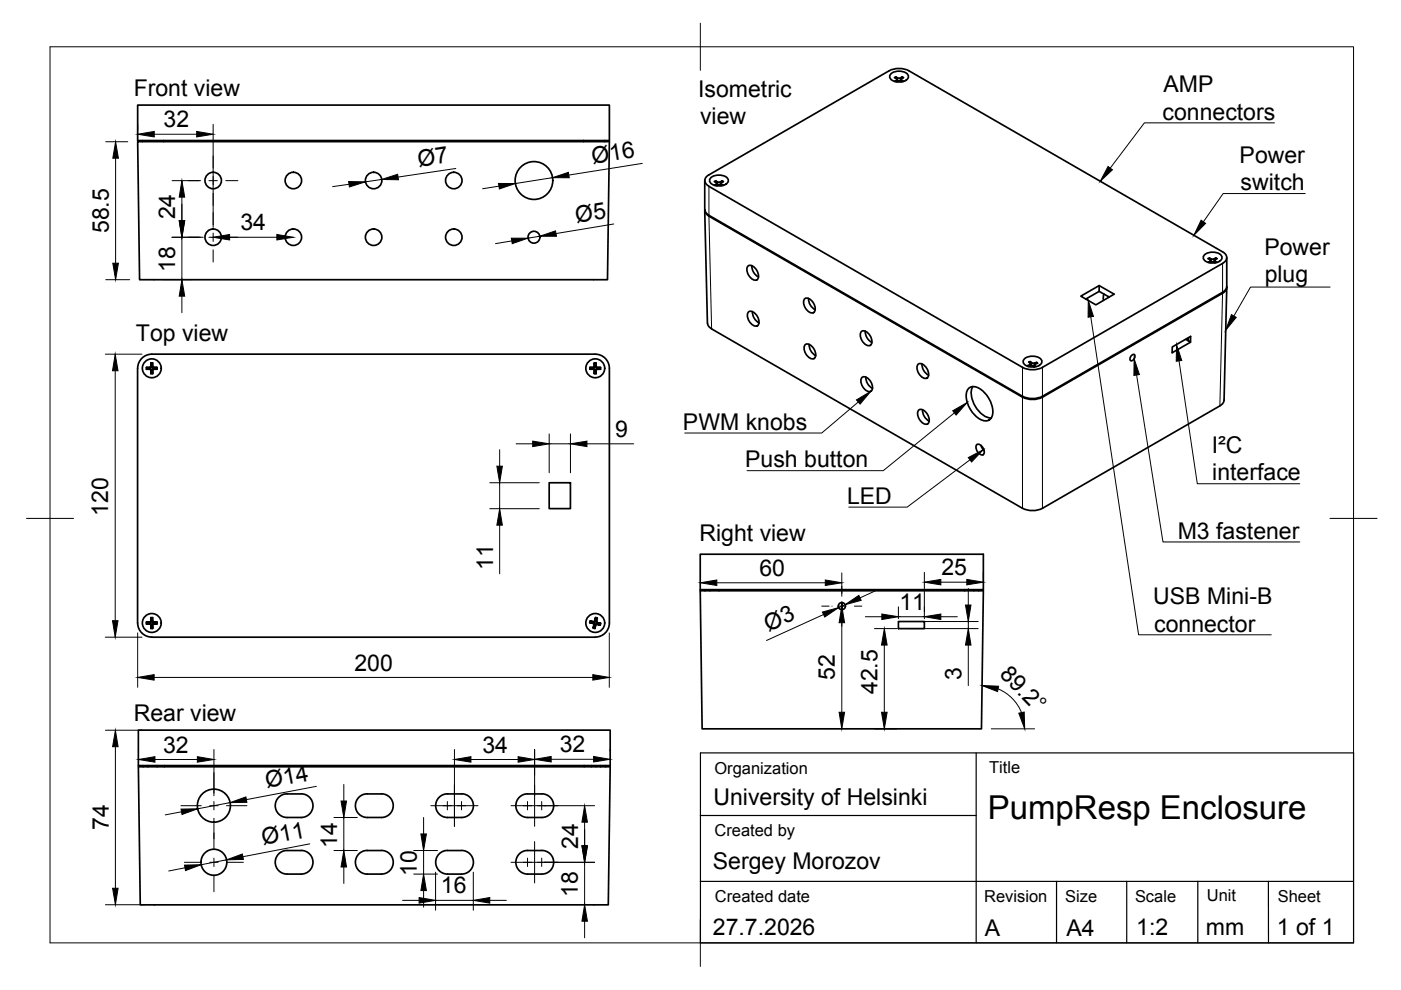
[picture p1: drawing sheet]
<svg xmlns="http://www.w3.org/2000/svg" width="297mm" height="210mm" viewBox="0 0 297 210" stroke-linecap="round" stroke-linejoin="round" font-family="sans-serif">
<!-- layer: Visible -->
<g fill="none" stroke="#000" stroke-width=".36">
<path d="M188.8 15.7a2.63 2.63 0 0 1 3.8 .4 1.63 1.63 0 0 1-2 1.3 1.63 1.63 0 0 1-2-1.3zM189.9 16.3l-.2 .2 .4 .2M190 17.3l.5-.2 .7 .2M190.1 17l-.4 .3M190.1 16.7v.3M190.2 16.8v.4M190.2 17l.1 .2M191 17l-.1 .2M191.1 16.8l-.1 .4M191.2 17l.3 .3M191.2 16.7v.3M191.3 16.3l-.8 .3-.6-.3 .2 .4"/>
<path d="M191.3 16.3l.3 .2-.5 .2zM29.2 30h100l-.4 29.3h-99.2zM29.2 22.3h100v7.5h-100zM30.2 29.8v.2M34.7 29.8v.2M123.7 29.8v.2M128.2 29.8v.2M149.4 38.3v6.1a1.57 1.57 0 0 0 .9 1.2l66.5 38.4a4.7 4.7 0 0 0 4.2 0l38.2-22a1.49 1.49 0 0 0 .9-1.3v-6.1M150.3 37.1l38.2-22.1a4.7 4.7 0 0 1 4.2 0l66.5 38.4a1.28 1.28 0 0 1 .9 1.2 1.28 1.28 0 0 1-.9 1.2M150.3 37.1a1.29 1.29 0 0 0-.9 1.2 1.29 1.29 0 0 0 .9 1.2l66.5 38.4a4.7 4.7 0 0 0 4.2 0l38.2-22M150.6 37.8a2.63 2.63 0 0 1 3.8 .3 1.63 1.63 0 0 1-2 1.3 1.63 1.63 0 0 1-1.9-1.3zM151.7 38.3l-.2 .2 .5 .4-.4 .4"/>
<path d="M152 39l.1 .2M152 38.9v.4M152.1 38.6l-.4-.3 .2 .4M152.1 39.2l-.3 .2M152.2 39.2h.5M152.7 39.2l.3 .2M152.8 39v.2M152.8 38.9v.4M153 38.7l-.1 .2 .4 .4M153.1 38.3l-.6 .3h-.3M153.1 38.3l-.1 .4M153.1 38.3l.3 .2-.4 .2"/>
<path d="M149.4 44.7l.6 23.8a1.51 1.51 0 0 0 .9 1.2M149.4 44.5a1.44 1.44 0 0 0 .9 1.3M150.3 45.8l66.5 38.4M158.7 56.3a1.93 1.93 0 0 1 2.1 2 .82 .82 0 0 1-.3 1 .82 .82 0 0 1-1.1-.2 2.38 2.38 0 0 1-.9-2.5zM159.4 56.3a2.64 2.64 0 0 0 1.4 2.4M255.3 54.1a2.63 2.63 0 0 1 3.8 .3 1.63 1.63 0 0 1-2 1.4 1.63 1.63 0 0 1-2-1.4zM256.4 54.7l-.3 .1 .5 .3-.2-.4 .6 .3 .8-.3M256.5 55.7l.5-.2 .7 .2M256.6 55.4l-.4 .3M256.6 55v.4M256.7 55.2v.4M256.7 55.4l.1 .2"/>
<path d="M257.5 55.4l-.1 .2M257.5 55.2v.4M257.6 55.4l.4 .3M257.8 54.7l.2 .1-.5 .3 .1 .3M257.8 54.7l-.2 .4M29.2 78.1v54M29.2 78.1a2.99 2.99 0 0 1 3-3h94a2.99 2.99 0 0 1 3 3v54a2.99 2.99 0 0 1-3 3M31 77.9v.4M31.7 78.2l-.7 .1h.8l.2 .4M31.7 78.2h.2l.2 .3-.1 .7v-.5M31.9 77.9v.4M31.9 77.9l-.2 .1"/>
<path d="M32 77.5v-.6v.9M32 76.9h.4l-.1 .7M32 79.2h.4M32 77.8h.3M32 78.4h.3M32 77.5l-.2 .4h-.8l.7 .1M32 77.8l-.1 .1M32.3 78.6v-.2l.3-.2 .7 .1h-.7l-.2 .2v.7l-.1-.6M32.3 77.6l.1 .2M32.3 77.8l.2 .1M32.4 77.5l.2 .4h.7h-.8M32.4 76.9v.6"/>
<path d="M32.4 77.9v.4M33.3 77.9v.4M125.1 77.9v.4M125.9 77.9v.4M126 77.5v-.6l.1 .7M126 76.9h.4v.9M126 79.2h.4M126 77.8h.4M126 78.4h.4M126 77.5l-.2 .4h-.7h.8M126 77.8l-.1 .1M126.1 78.6l-.1 .6v-.5"/>
<path d="M126.1 77.6l-.1 .2M126.1 78.6l-.2-.4-.8 .1h.7l.2 .4M126.4 77.8l.1 .1M126.4 76.9v.6M126.4 77.5l.2 .4h.7l-.6 .1M126.5 77.9v.4M126.5 77.9l.2 .1M126.7 78.2l-.3 .2v.8v-.7l.4-.2h.5l-.6-.1M127.3 77.9v.4M150.9 69.7l65.9 38.1a4.7 4.7 0 0 0 4.2 0l37.6-21.7M158.8 66.1a1.93 1.93 0 0 1 2.1 1.9 .82 .82 0 0 1-.3 1.1 .82 .82 0 0 1-1.1-.2 2.38 2.38 0 0 1-.9-2.6zM159.5 66.1a2.64 2.64 0 0 0 1.4 2.4"/>
<path d="M170.7 63.3a1.93 1.93 0 0 1 2.1 1.9 .82 .82 0 0 1-.3 1.1 .82 .82 0 0 1-1.1-.2 2.38 2.38 0 0 1-.9-2.6zM170.8 73a1.93 1.93 0 0 1 2.1 2 .82 .82 0 0 1-.3 1 .82 .82 0 0 1-1.1-.2 2.38 2.38 0 0 1-.9-2.6zM171.4 63.3a2.64 2.64 0 0 0 1.4 2.4M171.6 73a2.64 2.64 0 0 0 1.4 2.4M182.7 70.2a1.93 1.93 0 0 1 2.2 2 .82 .82 0 0 1-.4 1 .82 .82 0 0 1-1-.2 2.38 2.38 0 0 1-1-2.5zM182.9 80a1.93 1.93 0 0 1 2.1 1.9 .82 .82 0 0 1-.4 1.1 .82 .82 0 0 1-1-.2 2.38 2.38 0 0 1-1-2.6zM183.5 70.2a2.64 2.64 0 0 0 1.4 2.4M183.6 80a2.64 2.64 0 0 0 1.4 2.3M194.8 77.2a1.93 1.93 0 0 1 2.1 1.9 .82 .82 0 0 1-.4 1.1 .82 .82 0 0 1-1-.2 2.38 2.38 0 0 1-1-2.6zM195.5 77.2a2.64 2.64 0 0 0 1.4 2.3M217.1 76.2a2.63 2.63 0 0 1 3.8 .3 1.63 1.63 0 0 1-2 1.3 1.63 1.63 0 0 1-2-1.3zM218.4 76.7l-.3 .1 .3 .3"/>
<path d="M218.4 77l.1 .3-.7 .2 .2 .2M218.5 77.1v.4M218.5 77.5l-.5 .2M219.3 77l.5-.2-.2 .3M219.3 77h-.4l-.5-.3 .3 .8M219.3 77.4v.4l-.4-.3h-.4M219.8 76.8l.2 .2-.7 .4 .3 .3M233 60.6l3.2 1.8-3.9 2.2-3.1-1.8 3.8-2.2v1.2l-2.8 1.6M233 61.8l2.2 1.2M234.1 62.3l-.2 .6 .1 .8M235 62.9v.2M239.9 75.4l.6-.2a.87 .87 0 0 1-.8 1.3 .75 .75 0 0 1 .2-1.1z"/>
<path d="M252 72.3l.4 .3v-1.3l-3.9 2.3v1.2l3.9-2.2M252 71.6v.7l-.6-.4M260.1 60.8a1.44 1.44 0 0 1-.9 1.4l-38.2 22M260.1 61l-.6 23.8a1.51 1.51 0 0 1-.9 1.2M194.9 86.9a1.93 1.93 0 0 1 2.1 1.9 .82 .82 0 0 1-.3 1.1 .82 .82 0 0 1-1.1-.2 2.38 2.38 0 0 1-.9-2.6zM195.6 86.9a2.64 2.64 0 0 0 1.4 2.4M205.3 82.5a2.02 2.02 0 0 1 2.9 .2 5.8 5.8 0 0 1 2.1 5.6 1.64 1.64 0 0 1-2.6 .6 5.8 5.8 0 0 1-2.7-6zM206.2 82a4.9 4.9 0 0 0 1.4 5.3 3.6 3.6 0 0 0 2.6 1.3M207.2 94.2a1.47 1.47 0 0 1 1.2 2.2 1.47 1.47 0 0 1-1.2-2.2zM208 94.5l.7 1.1M208.5 95.2l-.1 .2M216.8 84.2a4.7 4.7 0 0 0 4.2 0"/>
<path d="M116.4 102.4h4.5v5.4h-4.5zM148.5 117.5h60v7.5h-60zM29.2 132.1a2.99 2.99 0 0 0 3 3M31 131.9v.4M31.6 132.3l.4 .4M31.7 132.2l-.7 .1h.6M31.7 132.2h.2M31.9 131.9v.4M31.9 131.9l-.2 .1M31.9 132.2l.1 .2M32 131.5v-.5v.6M32 131h.4l-.1 .6"/>
<path d="M32 133.3h.4M32 131.8h.3M32 132.4h.3M32 131.5l-.2 .4h-.8l.7 .1M32 132.4l.1 .2M32 131.8l-.1 .1M32 132.6v.7v-.6M32.1 131.6l-.1 .2M32.2 135.1h94M32.3 131.6l.1 .2M32.3 131.8l.2 .1M32.4 132.4l-.1 .2"/>
<path d="M32.4 131v.7l.4 .2h.5l-.6 .1M32.4 131.9v.4M32.5 132.2l-.2 .2M32.5 131.9l.2 .1M32.7 132.2l.6 .1h-.6M32.7 132.2h-.2M32.8 132.3l-.4 .2v.8l-.1-.7M33.3 131.9v.4M125.1 131.6l-.1 .4M125.7 132.1l-.7-.1 .6 .1 .3 .3-.1 .8 .2-.8-.1-.2M125.8 133.2l.3 .1M126 131.9l-.1 .3-.2-.1"/>
<path d="M126 132.3l.3 .1M126.1 131.8l.3 .1M126.2 131.6l-.1 .2h-.4M126.2 131.6l.1-.7-.1 .6-.3 .3-.8-.2 .6 .3M126.3 130.9l.3 .1-.2 .6M126.3 132.4l.3-.1 .7 .2-.8-.1-.2 .3M126.3 132.4l-.2 .9 .2-.6M126.4 131.9l.2 .1 .8 .2-.6-.2M126.4 131.6v.3M126.5 132l-.1 .3M126.5 131.6l.3 .4M126.6 131l-.1 .6"/>
<path d="M127.4 132.2l-.1 .3M148.5 125.3h60l-.4 29.2h-59.2zM149.5 125v.3M150.5 125v.3M152.4 125v.3M178.5 129.3v-1.5v1.5M190.5 131.8h5.5v1.5h-5.5zM204.5 125v.3M206.5 125v.3M207.5 125v.3M29.3 154.8h100.1v7.5h-100.1zM29.3 162.6h100.1l-.4 29.2h-99.3z"/>
<path d="M30.3 162.3v.3M31.4 162.3v.3M33.3 162.3v.3M34.8 162.3v.3M60.9 168.3h2.9M60.9 168.3a2.51 2.51 0 0 0-2.5 2.5 2.51 2.51 0 0 0 2.5 2.5h2.9M63.8 168.3a2.51 2.51 0 0 1 2.6 2.5 2.51 2.51 0 0 1-2.6 2.5M77.9 168.3h3M77.9 168.3a2.51 2.51 0 0 0-2.5 2.5 2.51 2.51 0 0 0 2.5 2.5h3M80.9 168.3a2.51 2.51 0 0 1 2.5 2.5 2.51 2.51 0 0 1-2.5 2.5M94.9 168.3h3M94.9 168.3a2.51 2.51 0 0 0-2.5 2.5 2.51 2.51 0 0 0 2.5 2.5h3a2.51 2.51 0 0 0 2.5-2.5 2.51 2.51 0 0 0-2.5-2.5"/>
<path d="M111.9 168.3h3M111.9 168.3a2.51 2.51 0 0 0-2.5 2.5 2.51 2.51 0 0 0 2.5 2.5M114.9 168.3a2.51 2.51 0 0 1 2.5 2.5 2.51 2.51 0 0 1-2.5 2.5h-3M123.9 162.3v.3M125.4 162.3v.3M127.3 162.3v.3M128.4 162.3v.3M63.8 180.3h-2.9a2.51 2.51 0 0 0-2.5 2.5 2.51 2.51 0 0 0 2.5 2.5h2.9M63.8 180.3a2.51 2.51 0 0 1 2.6 2.5 2.51 2.51 0 0 1-2.6 2.5M80.9 180.3h-3a2.51 2.51 0 0 0-2.5 2.5 2.51 2.51 0 0 0 2.5 2.5h3M80.9 180.3a2.51 2.51 0 0 1 2.5 2.5 2.51 2.51 0 0 1-2.5 2.5M93.3 180.9l1-.5 3.6-.1a2.51 2.51 0 0 1 2.5 2.5 2.51 2.51 0 0 1-2.5 2.5h-3a2.51 2.51 0 0 1-2.4-1.6 2.51 2.51 0 0 1 .8-2.8z"/>
<path d="M111.9 180.3h3a2.51 2.51 0 0 1 2.5 2.5 2.51 2.51 0 0 1-2.5 2.5h-3M111.9 180.3a2.51 2.51 0 0 0-2.5 2.5 2.51 2.51 0 0 0 2.5 2.5"/>
<circle cx="45.2" cy="38.3" r="1.75"/>
<circle cx="62.2" cy="38.3" r="1.75"/>
<circle cx="79.2" cy="38.3" r="1.75"/>
<circle cx="96.2" cy="38.3" r="1.75"/>
<circle cx="113.2" cy="38.3" r="4"/>
<circle cx="45.2" cy="50.3" r="1.75"/>
<circle cx="62.2" cy="50.3" r="1.75"/>
<circle cx="79.2" cy="50.3" r="1.75"/>
<circle cx="96.2" cy="50.3" r="1.75"/>
<circle cx="113.2" cy="50.3" r="1.26"/>
<circle cx="32.2" cy="78.1" r="2"/>
<circle cx="126.2" cy="78.1" r="2"/>
<circle cx="32.2" cy="132.1" r="2"/>
<circle cx="126.2" cy="132.1" r="2"/>
<circle cx="178.5" cy="128.5" r=".75"/>
<circle cx="45.3" cy="170.8" r="3.5"/>
<circle cx="45.4" cy="182.8" r="2.75"/>
</g>
<!-- layer: Visible Narrow -->
<g fill="none" stroke="#000" stroke-width=".21">
<path d="M190.1 17v.3M190.3 16.5v.7M190.9 16.5v.7M191.2 17l-.1 .3M150.3 39.5v6.1M151.9 39v.3M152.1 38.6v.6M152.7 38.6v.6M153 39l-.1 .3M150.3 45.8l.6 23.9M256.6 55.4v.3M256.8 54.9v.6"/>
<path d="M257.4 54.9v.6M257.6 55.4v.3M259.2 55.9v6.1M216.8 77.9v6.1M218.3 77.4v.2M218.8 76.9l-.1 .6M219.3 77v.7M219.4 77.5l-.1 .3M221 77.9v6.1M259.2 62.2l-.6 23.9M216.8 84.2v23.6M221 84.2v23.6"/>
</g>
<!-- layer: BORDER -->
<path d="M10.6 9.9h276.4v190h-276.4zM148.5 4.9v10M5.6 109.9h10M282 109.9h10M148.5 194.9v10" fill="none" stroke="#000" stroke-width=".21"/>
<!-- layer: TITLEBLOCK -->
<path d="M207 159.6v40.3M287 159.6v40.3h-138.5M287 159.6h-138.5v40.3M148.5 172.9h58.5M148.5 186.9h138.5M224 186.9v13M238.9 186.9v13M254 186.9v13M268.9 186.9v13" fill="none" stroke="#000" stroke-width=".25"/>
<!-- layer: FD_Dimensions -->
<g fill="none" stroke="#000" stroke-width=".21">
<path d="M22.4 30h4.7M24.5 33.5v22.3M29.2 26.4v1.3M32.7 28.5h9M36.5 38.3h5.7M45.2 26.4v21.8M74 39.1l-3.5 .5M80.9 38.1l-3.4 .5M96.6 35.7l-12.2 1.8M105.8 39.5l-3.5 .5M117.1 37.7l-7.9 1.2M136.2 34.6l-15.6 2.5"/>
<path d="M22.4 59.3h5.1M34.7 59.3h6M36.5 50.3h6.6M38.6 41.8v5M38.6 50.3v9M48.7 50.3h10M108.5 51.1l-3.4 .6M114.4 50.1l-2.4 .4M130.1 47.5l-12.2 2M22.3 75.1h7.8M24.4 78.6v53M38.6 62.8v3.5"/>
<path d="M105.9 95.3v3.5M109.4 94.1h3.5M116.4 92v8.2M116.4 94.1h4.5M120.9 92v8.2M124.4 94.1h9.9M103.8 102.4h10.5M103.8 107.9h10.5M105.9 102.4v5.5M105.9 111.4v10.3M22.3 135.1h7.8M29.2 134.2v11.5"/>
<path d="M129.2 134.2v11.5M148.5 125.5v.2M152 123.6h23M174.6 130.3l-12.1 5.5M176.4 128.5h.1M178.5 121.5v4.9M178.5 132v19M179.2 128.2l-1.4 .6M183.5 130.8h3.5M185.4 133.3h4.8M185.5 125.3l-3.1 1.5M187.5 136.8v14.2"/>
<path d="M190.5 128.7v2.5M190.5 130.8h5.5M192.6 133.3h14.8M192.6 131.8h14.8M196 121.3v9.9M199.5 123.4h5.5M199.5 130.8h3.5M205.3 124.8v3.5M205.3 131.8v1.5M205.3 136.8v8.6M208.5 121.3v1.9M22.4 154.8h7.8"/>
<path d="M24.5 158.3v30M29.4 158.9v.4M32.7 143.6h93M45.4 158.9v9.8M96.4 158.9v9.8M113.3 158.9v9.8M129.3 158.9v.3M176.4 154.5h.1M185.4 154.5h4.8M210.2 154.5h9.2M211.6 146.1a9.2 9.2 0 0 1 5 5M32.9 161h8.9"/>
<path d="M38.5 172.1l-3.5 .7M48.8 170.2l-6.9 1.3M65.7 178.9l-14.2 2.7M67.1 166.7l-14.9 2.8M70.8 173.3h5M72.9 166.3v3.5M72.9 173.3v7M89.8 173.3v3.5M99.8 161h10.1M115.4 170.8h10.7M116.9 161h9M124 174.3v5"/>
<path d="M22.4 191.8h8.3M39.2 184l-3.4 .7M48 182.3l-5.3 1M70.8 180.3h5M72.9 183.8v3.5M85.3 190.9h3.6M87.7 180.3h5.1M87.7 185.3h5.1M89.8 180.3v5M89.8 188.8v3.5M92.4 184.9v8.1M92.4 190.9h8"/>
<path d="M100.4 184.9v8.1M103.8 190.9h3.6M115.4 182.8h10.7M124 182.8v9M124 195.3v3.5"/>
</g>
<g fill="#000" stroke="#000" stroke-width=".21">
<path d="M24.5 30l.6 3.5h-1.2zM29.2 28.5l3.5-.6v1.1zM41.7 27.9l3.5 .6-3.5 .5zM73.9 38.5l3.6 .1-3.4 1zM80.9 38.1l3.4-1.2 .2 1.2zM105.7 38.9h3.5l-3.3 1.2zM117.1 37.7l3.4-1.2 .2 1.2zM23.9 55.8h1.2l-.6 3.5zM38 46.8h1.2l-.6 3.5zM38.6 38.3l.6 3.5h-1.2zM45.2 50.3l3.5-.6v1.2zM58.7 49.7l3.5 .6-3.5 .6z"/>
<path d="M108.4 50.5h3.6l-3.4 1.2zM114.4 50.1l3.4-1.1 .2 1.1zM24.4 75.1l.6 3.5h-1.1zM38.6 59.3l.6 3.5h-1.2zM105.3 98.8h1.2l-.6 3.6zM112.9 93.5l3.5 .6-3.5 .6zM120.9 94.1l3.5-.6v1.2zM105.9 107.9l.6 3.5h-1.2zM23.9 131.6h1.1l-.6 3.5zM148.5 123.6l3.5-.6v1.1zM174.4 129.8l3.4-1-2.9 2zM175 123l3.5 .6-3.5 .5z"/>
<path d="M178.5 128.5l.6 3.5h-1.2zM179.2 128.2l2.9-2 .5 1.1zM187.5 133.3l.6 3.5h-1.2zM187 130.2l3.5 .6-3.5 .6zM196 123.4l3.5-.6v1.2zM196 130.8l3.5-.6v1.2zM204.7 128.3h1.2l-.6 3.5zM205.3 133.3l.6 3.5h-1.2zM205 122.8l3.5 .6-3.5 .6zM24.5 154.8l.5 3.5h-1.1zM29.2 143.6l3.5-.6v1.2zM125.7 143l3.5 .6-3.5 .6z"/>
<path d="M177.9 151h1.2l-.6 3.5zM186.9 151h1.2l-.6 3.5zM208.2 145.3l3.5 .2-.2 1.1zM216 151.2l1.1-.2 .2 3.5zM29.4 161l3.5-.6v1.2zM38.4 171.5h3.5l-3.3 1.2zM41.8 160.4l3.6 .6-3.6 .6zM48.8 170.2l3.3-1.2 .2 1.1zM72.3 169.8h1.2l-.6 3.5zM89.2 176.8h1.2l-.6 3.5zM96.4 161l3.4-.6v1.2zM109.9 160.4l3.4 .6-3.4 .6z"/>
<path d="M113.3 161l3.6-.6v1.2zM123.4 179.3h1.1l-.5 3.5zM124 170.8l.5 3.5h-1.1zM125.9 160.4l3.4 .6-3.4 .6zM23.9 188.3h1.1l-.5 3.5zM39.1 183.4l3.6-.1-3.4 1.3zM48 182.3l3.4-1.2 .2 1.1zM72.9 180.3l.6 3.5h-1.2zM88.9 190.3l3.5 .6-3.5 .6zM89.8 185.3l.6 3.5h-1.2zM100.4 190.9l3.4-.6v1.2zM124 191.8l.5 3.5h-1.1z"/>
</g>
<!-- layer: Smart Centers -->
<g fill="none" stroke="#000" stroke-width=".21">
<path d="M39.9 38.3h2.6M44.3 38.3h1.8M45.2 33.1v2.5M45.2 37.4v1.8M47.9 38.3h2.5M39.9 50.3h2.6M44.3 50.3h1.8M45.2 41v2.6M45.2 45.1v2.5M45.2 49.4v1.8M45.2 53v2.6M47.9 50.3h2.5"/>
<path d="M174.2 128.5h1.6M177.6 128.5h1.8M178.5 124.3v1.5M178.5 127.6v1.8M178.5 131.2v1.6M181.1 128.5h1.6M38.4 170.8h4.3M44.5 170.8h1.7M45.4 163.8v4.3M45.4 169.9v1.8M45.4 173.5v6.6M48 170.8h4.3"/>
<path d="M91.4 170.8h9.9M94.8 169.9v1.8M96.4 166.4v8.8M97.9 169.9v1.8M108.4 170.8h9.9M111.8 169.9v1.8M113.3 166.4v8.8M113.3 178.4v8.8M114.9 169.9v1.8M39.1 182.8h3.6M44.5 182.8h1.7M45.4 181.9v1.8"/>
<path d="M45.4 185.5v3.6M48 182.8h3.6M108.4 182.8h9.9M111.8 181.9v1.8M114.9 181.9v1.8"/>
</g>
<!-- layer: Leaders -->
<path d="M234.9 35.3l1 .7-2.6 2.4zM254.7 46.7l.9 .7-2.5 2.5zM230.7 63.7l1.1 3.4-1.1 .2zM240.5 76l1.1 3.4-1.2 .2zM249.4 73l1.1 3.4-1.1 .2zM261.1 66.7l1 .6-2.2 2.7zM181.6 84.8l3-1.8-2.2 2.7zM202 87.1l3.1-1.8-2.4 2.7zM205.3 97l3.1-1.6-2.4 2.6z" fill="#000" stroke="#000" stroke-width=".21"/>
<path d="M270.2 26h-27.6l-7.2 9.6M276.7 41h-17.4l-4.2 6M231.3 67.2l10.1 67.4h28.1M241 79.5l5.6 35.4h29M250 76.5l3.9 26.1h21.7M282 60.9h-16.9l-3.5 6.1M182 85.2l-7.8 6.6h-29M202.4 87.5l-15.1 12.3h-28.9M205.7 97.5l-13.4 10h-12.3" fill="none" stroke="#000" stroke-width=".21"/>
<text font-size="7" x="209.4" y="173.7">PumpResp Enclosure</text>
<g font-size="4.9">
<text x="28.3" y="20.4">Front view</text>
<text x="148" y="20.5">Isometric</text>
<text x="246.7" y="19.5">AMP</text>
<text x="34.7" y="27">32</text>
<text x="148.4" y="26.3">view</text>
<text x="246.5" y="25.4">connectors</text>
<text x="88.8" y="35.3" transform="rotate(-9 88.8 35.3)">Ø7</text>
<text x="125.7" y="34.8" transform="rotate(-9 125.7 34.8)">Ø16</text>
<text x="262.8" y="34.5">Power</text>
<text x="263" y="40.3">switch</text>
<text x="37.2" y="46.5" transform="rotate(-90 37.2 46.5)">24</text>
<text x="122.3" y="47.2" transform="rotate(-9 122.3 47.2)">Ø5</text>
<text x="23.1" y="49.4" transform="rotate(-90 23.1 49.4)">58.5</text>
<text x="51" y="48.8">34</text>
<text x="268.1" y="54">Power</text>
<text x="37.1" y="57.7" transform="rotate(-90 37.1 57.7)">18</text>
<text x="268.1" y="59.8">plug</text>
<text x="28.8" y="72.2">Top view</text>
<text x="130.5" y="92.6">9</text>
<text x="144.8" y="91.1">PWM knobs</text>
<text x="256.9" y="96">I²C</text>
<text x="158" y="99.1">Push button</text>
<text x="257" y="101.9">interface</text>
<text x="179.6" y="106.8">LED</text>
<text x="23" y="109.3" transform="rotate(-90 23 109.3)">120</text>
<text x="148.3" y="114.7">Right view</text>
<text x="249.7" y="114.2">M3 fastener</text>
<text x="104.5" y="120.8" transform="rotate(-90 104.5 120.8)">11</text>
<text x="161" y="122.1">60</text>
<text x="199.6" y="122">25</text>
<text x="190.7" y="129.4">11</text>
<text x="244.5" y="128.1">USB Mini-B</text>
<text x="163" y="133.9" transform="rotate(-25 163 133.9)">Ø3</text>
<text x="244.7" y="133.9">connector</text>
<text x="75.2" y="142.2">200</text>
<text x="211.8" y="143" transform="rotate(46 211.8 143)">89.2°</text>
<text x="177" y="144.2" transform="rotate(-90 177 144.2)">52</text>
<text x="186" y="147.2" transform="rotate(-90 186 147.2)">42.5</text>
<text x="203.8" y="144.2" transform="rotate(-90 203.8 144.2)">3</text>
<text x="28.4" y="152.8">Rear view</text>
<text x="34.6" y="159.6">32</text>
<text x="102.3" y="159.6">34</text>
<text x="118.7" y="159.5">32</text>
<text x="56.6" y="167.1" transform="rotate(-11 56.6 167.1)">Ø14</text>
<text x="151.3" y="170.8">University of Helsinki</text>
<text x="23.1" y="176" transform="rotate(-90 23.1 176)">74</text>
<text x="55.8" y="179.3" transform="rotate(-11 55.8 179.3)">Ø11</text>
<text x="71.5" y="179.7" transform="rotate(-90 71.5 179.7)">14</text>
<text x="88.3" y="185.7" transform="rotate(-90 88.3 185.7)">10</text>
<text x="122.6" y="180" transform="rotate(-90 122.6 180)">24</text>
<text x="151.2" y="184.2">Sergey Morozov</text>
<text x="93.5" y="189.4">16</text>
<text x="122.5" y="190.2" transform="rotate(-90 122.5 190.2)">18</text>
<text x="151.2" y="198.3">27.7.2026</text>
<text x="208.8" y="198.4">A</text>
<text x="226.1" y="198.4">A4</text>
<text x="240.9" y="198.2">1:2</text>
<text x="255.7" y="198.3">mm</text>
<text x="270.7" y="198.3">1 of 1</text>
</g>
<g font-size="3.5">
<text x="151.5" y="164">Organization</text>
<text x="209.7" y="164">Title</text>
<text x="151.5" y="177.3">Created by</text>
<text x="151.6" y="191.2">Created date</text>
<text x="208.7" y="191.3">Revision</text>
<text x="225.8" y="191.3">Size</text>
<text x="240.6" y="191.2">Scale</text>
<text x="255.9" y="191.1">Unit</text>
<text x="270.9" y="191.1">Sheet</text>
</g>
</svg>
